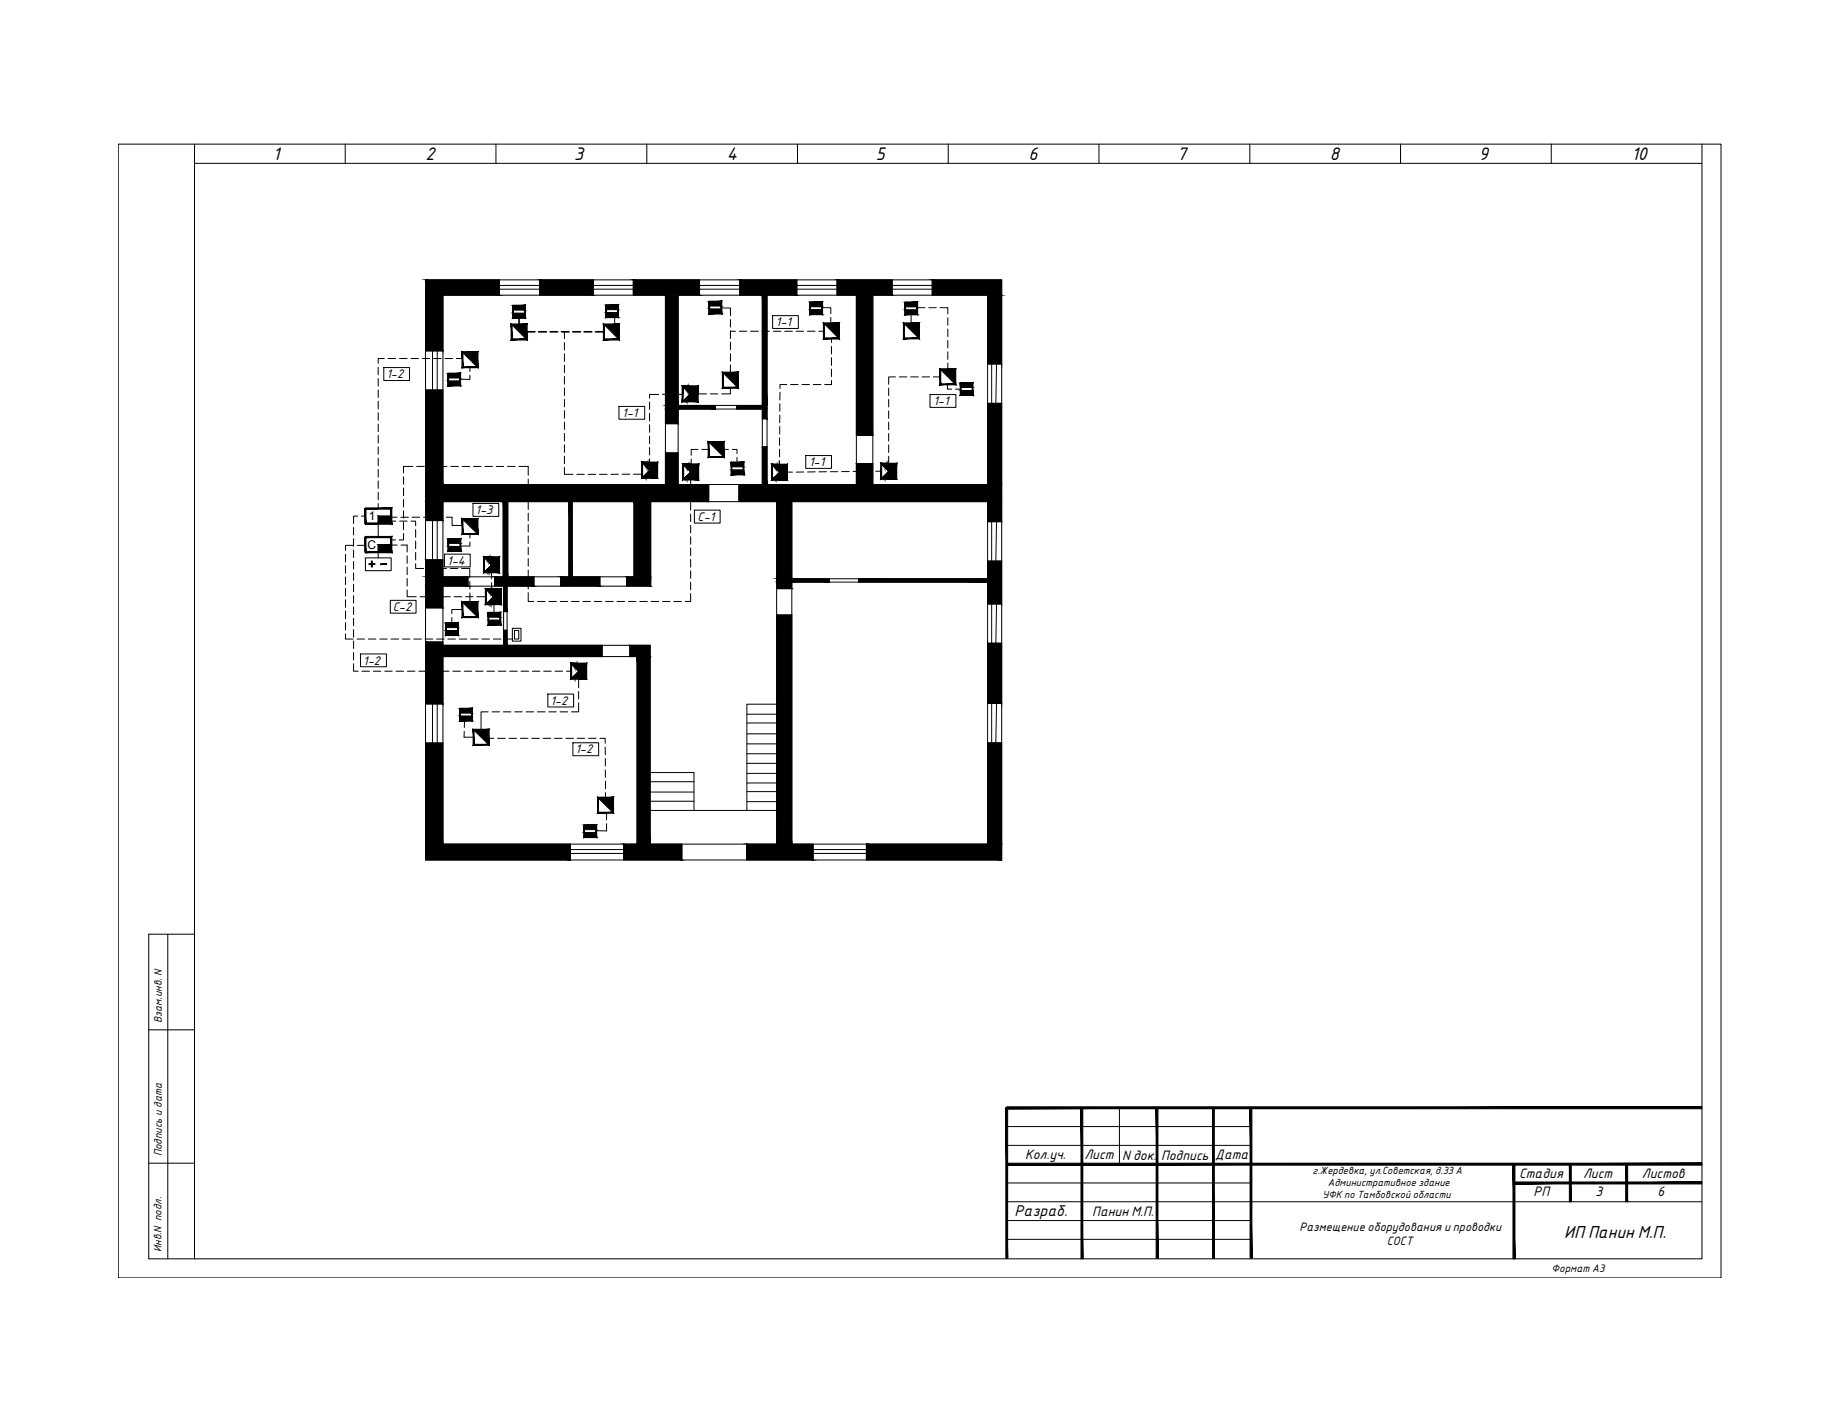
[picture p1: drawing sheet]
<svg xmlns="http://www.w3.org/2000/svg" width="279mm" height="216mm" viewBox="0 0 279 216" stroke-linecap="round" stroke-linejoin="round" font-family="sans-serif">
<!-- layer: DESC -->
<g fill="none" stroke="#000" stroke-width=".15">
<path d="M18 21.9h243.8v172.4h-243.8zM29.6 24.8h229.3v166.6h-236.3M29.6 21.9v169.5M52.5 21.9v2.9M75.4 21.9v2.9M98.4 21.9v2.9M121.3 21.9v2.9M144.2 21.9v2.9M167.1 21.9v2.9M190.1 21.9v2.9M213 21.9v2.9M235.9 21.9v2.9"/>
<path d="M258.9 21.9v2.9M57.5 55.8v1.2M57.5 57.6v1.1M57.5 59.3v1.1M58.4 55.9h3.9v2h-3.9zM58.5 54.5h-1v.8M59 54.5h1.2M60.8 54.5h1.1M62.5 54.5h1.1M64.2 54.5h1.2M65.9 54.5h1.2M67.7 54.5h1.1"/>
<path d="M68.2 57.9h1.8v.7h-1.8zM69.4 54.5h.9M71.5 57.1v.6h-1.4M71.5 55.8v.7M78 47.6h1.8v.7h-1.8zM85.8 50.4v1.1M85.8 52.1v1.1M85.8 53.8v1.2M85.8 55.5v1.2M85.8 57.2v1.2M85.8 59v1.1M92.2 47.5h1.8v.7h-1.8z"/>
<path d="M100.2 60h-1.4v.5M100.7 60h1.2M102.5 60h1.3M106.1 59.9h1.4M107.9 47h1.8v.7h-1.8zM108 59.9h1.2M109.7 46.8h1.4v1.2M111.1 58.9v1h-1.3M111.1 50.4h.8M111.1 48.6v1.1M111.1 50.3v1.2M111.1 52v1.2"/>
<path d="M111.1 53.8v1.1M111.1 55.5v1.1M112.5 50.4h1.1M114.2 50.4h1.1M115.9 50.4h1.1M117.5 48h3.9v1.9h-3.9zM117.6 50.4h1.2M118.6 59.7v1.1M119.4 50.4h1.1M119.7 58.5h-1.1v.6M120.2 58.5h1.2M121.1 50.4h1.1"/>
<path d="M122 58.5h1.1M122.8 50.4h1.2M123.2 47.1h1.8v.7h-1.8zM123.7 58.5h1.2M124.5 50.4h.8M125.1 46.8h1.3v.9M126.4 48.3v.9M126.5 57.8v.7h-1.1M126.5 51.5v.6M126.5 52.7v1.1M126.5 54.4v1.1M126.5 56.1v1.2"/>
<path d="M130.3 44.9v28.8M132.8 44.9v28.8M135.2 59v1.2M136.2 57.3h-1v1.1M136.8 57.3h1.1M137.7 47.1h1.8v.7h-1.8zM138.5 57.3h1.2M138.6 47.8v1.4M139.5 46.8h1.2M140.2 57.3h1.2M141.3 46.8h1.1M141.4 60h4v1.9h-4z"/>
<path d="M142 57.3h1M143 46.8h1.2v.9M144.1 58.5v.7h.7M144.2 48.3v1.2M144.2 50v1.2M144.2 51.8v1.1M144.2 53.5v1.1M144.2 55.2v1M145.3 59.2h.7M146.1 59.4h1.8v.7h-1.8zM54.4 78.5h-.6v1.1M55 78.5h.6"/>
<path d="M57.5 79.6h.1M57.5 61v1.2M57.5 62.7v1.2M57.5 64.5v1.1M57.5 66.2v1.2M57.5 67.9v1.2M57.5 69.7v1.1M57.5 71.4v1.1M57.5 73.1v1.2M57.5 74.9v1.1M57.5 76.6v.7M57.5 79.6v2.1"/>
<path d="M59.5 78.5h-2v1.1M59.5 78.6h.9M61 78.6h1.1M61.4 72.5v1.1M61.4 74.2v1.2M61.4 75.9v1.2M61.4 77.7v1.1M61.4 79.4v1.1M62.7 78.6h1.1M62.8 70.9h-1.4v1M63.4 70.9h1.1M64.4 78.6h1.2"/>
<path d="M65.1 70.9h1.1M66.1 78.6h1.2M66.8 70.9h1.2M67.9 78.6h.9v1.3h1.5M68.6 70.9h1.1M70.3 70.9h1.1M71.9 76.5h4v2h-4zM72 70.9h1.2M73.7 70.9h1.2M75.5 70.9h1.1M77.2 70.9h1.2M78.9 70.9h1.4v1.4"/>
<path d="M80.3 72.8v1.2M80.3 74.6v1.1M80.3 76.3v1.2M80.3 78v1.2M80.3 79.7v1.2M85.8 71.1v1h1.4M85.8 60.7v1.2M85.8 62.4v1.2M85.8 64.2v1.1M85.8 65.9v1.1M85.8 67.6v1.2M85.8 69.3v1.2"/>
<path d="M87.7 72.1h1.2M89.5 72.1h1.1M91.2 72.1h1.1M94.1 72.1h-1.2M94.1 61.8h4v1.9h-4zM94.6 72.1h1.2M96.4 72.1h1.3M98.8 61.1v1.2M98.8 62.9v1.1M98.8 64.6v1.1M98.8 66.3v1.2M98.8 68v1.2"/>
<path d="M98.8 69.8v.5M105 72.9v1.2M105 74.7v1.1M105 76.4v1.2M105 78.2v1.1M105 79.9v1.1M105.1 69.8v.9M105.6 77.6h3.9v1.9h-3.9zM106.2 68.3h-1.1v.9M106.7 68.3h1.1M107.8 73.7v2.6M110.1 68.3h.7"/>
<path d="M111.2 71.5h1.9v.6h-1.9zM111.4 68.3h.7v.7M112.1 69.5v.7M112.4 73.7v2.6M118.5 70v.6M118.6 66.6v1.1M118.6 68.3v1.2M118.6 64.8v1.2M118.6 61.4v1.1M118.6 63.1v1.2M119.7 71.8h.8M122.3 71.8h-1.2"/>
<path d="M122.5 69.3h4v1.9h-4zM124 71.7l-1.2 .1M125.7 71.7h-1.1M126.3 71.7h1.1M128 71.7h1.2M129.7 71.7h1.2M130.3 66.2h2.5M130.3 70.5h2.5M132.6 71.7h-1.1M134 71.6l-.8 .1M135.2 60.7v1.2M135.2 62.5v1.1"/>
<path d="M135.2 64.2v1.1M135.2 65.9v1.2M135.2 67.6v1.2M135.2 69.4v1.1M53.8 80.2v1.1M53.8 81.9v1.2M53.8 83.6v1.2M53.8 85.4v1.1M53.8 87.1v1.2M53.8 88.8v1.2M53.8 90.6v1.1M53.8 92.3v1.1"/>
<path d="M53.8 94v1.2M53.8 95.7v1.2M53.8 97.5v1.1M53.8 99.2v1.1M54.8 99.4h4v2h-4zM55.6 84.8h3.9v2h-3.9zM57.5 84h.1M57.5 84v.8M59.4 91.3h3.9v1.9h-3.9zM59.5 82.8h-2v1.2M59.5 82.9h.9M59.5 82.1h.6"/>
<path d="M61 82.9h.9v1M61.4 81.1v1h-.7M61.9 89.7v1h1.4M61.9 84.5v1.1M61.9 86.2v1.2M61.9 88v1.1M63.9 90.7h1.1M65.6 90.7h1.2M67.3 90.7h1.2M67.6 84.3h3.9v1.9h-3.9zM67.8 95.9h1.9v.7h-1.9zM68.2 83.1h1.8v.7h-1.8z"/>
<path d="M68.7 93.9v.6M69.1 90.7h1.1M70.3 92.7h-1.6v.6M70.8 90.7h1.1M71.5 82.4v.6h-1.4M71.5 81.2v.6M72.5 90.7h1.4M74.3 94.3h1.8v.7h-1.8zM75.1 91.9v1.2M76.6 89.1v9M76.6 93h.5M76.6 95.8h.5"/>
<path d="M77.1 89.1v9M77.9 95.5h1.3v2h-1.3zM78.2 95.8h.7v1.4h-.7zM80.3 90.1v1.3h.9M80.3 81.5v1.1M80.3 83.2v1.2M80.3 84.9v1.2M80.3 86.7v1.1M80.3 88.4v1.1M81.8 91.4h1.1M83.5 91.4h1.1M85.2 91.4h1.2"/>
<path d="M86.9 91.4h1.2M88.7 91.4h1.1M90.4 91.4h1.1M92.1 91.4h1.2M93.8 91.4h1.2M95.6 91.4h1.1M97.3 91.4h1.2M99 91.4h1.2M100.7 91.4h1.2M102.5 91.4h1.1M105 90.2v1.2h-.8M105 81.6v1.1"/>
<path d="M105 83.3v1.2M105 85.1v1.1M105 86.8v1.1M105 88.5v1.2M53.8 100.9v1.2h.7M55 102.1h1.2M56.8 102.1h1.1M58.5 102.1h1.2M60.2 102.1h1.2M62 102.1h1.1M63.7 102.1h1.1M65.4 102.1h1.2"/>
<path d="M67.2 102.1h1.1M68.9 102.1h1.1M69.9 108.9h1.9v.7h-1.9zM70.6 102.1h1.1M70.6 111.2v.9h1.4M70.6 109.7v.9M72.3 102.1h1.2M74.1 102.1h1.1M74.2 108.2h-1v2.7M74.3 112.3h.8M74.8 108.2h1.2M75.7 112.3h1.1"/>
<path d="M75.8 102.1h1.1M76.6 108.2h1.1M77.4 112.3h1.2M77.5 102.1h1.2M78.3 108.2h1.1M79.2 112.3h1.1M79.2 102.1h1.2M80 108.2h1.2M80.9 112.3h1.1M81 102.1h1.1M81.7 108.2h1.2M82.6 112.3h1.1"/>
<path d="M82.7 102.1h1.2M83.3 105.5h3.9v2h-3.9zM83.5 108.2h1.1M84.3 112.3h1.2M84.4 102.1h1.2M85.2 108.2h1.2M86.1 112.3h1.1M86.2 102.1h.7M87.1 112.9h4v2h-4zM87.8 112.3h1.1M88 106.9v1.3h-1.1M88 103.2v1.4"/>
<path d="M88 105.1v1.2M89.5 112.3h1.2M91.2 112.3h.8v.7M92 113.6l.1 1.2M92.1 115.3v1.2M92.1 117.1v1.1M92.1 118.8v1.1M88.9 126.6h1.8v.7h-1.8zM92.1 120.5v.8M92.3 125.2v1.1h-1.6M92.3 123.6v1.1M22.6 156.6h7"/>
<path d="M25.5 142v49.4M29.6 142h-7v49.4M22.6 176.9h7M153.1 171.3h37.2M153.1 174.1h37.2M153.1 179.9h37.2M170.3 168.4v8.6M153.1 182.7h105.7M153.1 188.4h37.2M153.1 185.6h37.2"/>
</g>
<g fill="#000" stroke="#000" stroke-width=".15">
<path d="M70.4 53.6h2.2v2.2zM77.9 49.4h2.1v2.1zM91.9 49.4h2.2v2.1zM110 56.7h2.2v2.2zM125.4 49.2h2.1v2.2zM137.6 49.2h2.1v2.2zM143.1 56.2h2.1v2.2zM70.4 79h2.2v2.1zM107.9 67.3h2.1v2.1zM70.4 91.6h2.2v2.2zM72.1 111h2.1l.1 2.2zM91 121.4h2.2v2.1z"/>
<path d="M64.7 44.9l2.7 8.4v-8.4zM64.7 44.9l2.7 8.4h-2.7z"/>
<path d="M64.7 59.3l2.7 14.4v-14.4zM64.7 59.3l2.7 14.4h-2.7z"/>
<path d="M68.2 56.7v.2l1.9-.2zM68.2 56.9l1.9-.2-.2 .2zM70.1 56.7l-.2 .2 .2 1.8zM69.9 56.9l.2 1.8-.2-.1zM68.1 58.7h2l-.2-.1zM68.1 58.7l.1-.1h1.7zM68.1 56.8v1.9l.1-.1zM68.1 56.8h.1v1.8z"/>
<path d="M68.2 56.8l1.8 .7v-.7zM68.2 56.8l1.8 .7h-1.8z"/>
<path d="M68.2 57.9l1.8 .7v-.7zM68.2 57.9l1.8 .7h-1.8z"/>
<path d="M70.3 53.5l.1 .1 2.3-.1zM70.4 53.6l2.3-.1-.1 .1zM72.7 53.5l-.1 .1 .1 2.3zM72.6 53.6l.1 2.3-.1-.1zM70.3 55.9h2.4l-.1-.1zM70.3 55.9l.1-.1h2.2zM70.3 53.5v2.4l.1-.1zM70.3 53.5l.1 .1v2.2z"/>
<path d="M64.7 42.6l11.3 2.3v-2.3zM64.7 42.6l11.3 2.3h-11.3z"/>
<path d="M77.7 49.3l.2 .1 2.3-.1zM77.9 49.4l2.3-.1-.2 .1zM80.2 49.3l-.2 .1 .2 2.3zM80 49.4l.2 2.3-.2-.2zM77.7 51.7h2.5l-.2-.2zM77.9 51.5h2.1l-2.3 .2zM77.7 49.3v2.4l.2-.2zM77.7 49.3l.2 .1v2.1z"/>
<path d="M78 46.4v.1l1.9-.1zM78 46.5l1.9-.1-.1 .1zM79.9 46.4l-.1 .1 .1 1.9zM79.8 46.5l.1 1.9-.1-.2zM77.9 48.4h2l-.1-.2zM77.9 48.4l.2-.2h1.7zM77.9 46.5v1.9l.2-.2zM77.9 46.5h.2v1.7z"/>
<path d="M78 46.5l1.8 .6v-.6zM78 46.5l1.8 .6h-1.8z"/>
<path d="M78 47.6l1.8 .7v-.7zM78 47.6l1.8 .7h-1.8z"/>
<path d="M82.1 42.6l8.1 2.3v-2.3zM82.1 42.6l8.1 2.3h-8.1z"/>
<path d="M91.8 49.3l.1 .1 2.3-.1zM91.9 49.4l2.3-.1-.1 .1zM94.2 49.3l-.1 .1 .1 2.3zM94.1 49.4l.1 2.3-.1-.2zM91.8 51.7h2.4l-.1-.2zM91.9 51.5h2.2l-2.3 .2zM91.8 49.3v2.4l.1-.2zM91.8 49.3l.1 .1v2.1z"/>
<path d="M92.2 46.3v.2l1.9-.2zM92.2 46.5l1.9-.2-.1 .2zM94.1 46.3l-.1 .2 .1 1.8zM94 46.5l.1 1.8-.1-.1zM92.1 48.3h2l-.1-.1zM92.1 48.3l.2-.1h1.7zM92.1 46.4v1.9l.2-.1zM92.1 46.4h.2v1.8z"/>
<path d="M92.2 46.4l1.8 .7v-.7zM92.2 46.4l1.8 .7h-1.8z"/>
<path d="M92.2 47.5l1.8 .7v-.7zM92.2 47.5l1.8 .7h-1.8z"/>
<path d="M101.2 44.9l1.9 16.7v-16.7zM101.2 44.9l1.9 16.7h-1.9z"/>
<path d="M104.1 58.8h.2l-.2 .2zM104.3 58.8l-.2 .2h.2z"/>
<path d="M104.3 58.8h.1l-.1 .3zM104.4 58.8l-.1 .3h.1z"/>
<path d="M104.4 58.8h.2l-.2 .5zM104.6 58.8l-.2 .5h.2z"/>
<path d="M104.6 58.8h.1l-.1 .6zM104.7 58.8l-.1 .6h.1z"/>
<path d="M104.7 58.8h.2l-.2 .7zM104.9 58.8l-.2 .7h.2z"/>
<path d="M104.9 58.8h.1l-.1 .9zM105 58.8l-.1 .9h.1z"/>
<path d="M105 58.8h.1l-.1 2.2zM105.1 58.8l-.1 2.2h.1z"/>
<path d="M105 59.8l.1 .2-1.2 1zM103.9 61l.1 .1 1.1-1.1z"/>
<path d="M105.1 58.8h.2l-.2 2.2zM105.3 58.8l-.2 2.2h.2z"/>
<path d="M104 58.7l1.1 1.1-.1 .1zM103.9 58.8l1.1 1.1-1-1.2z"/>
<path d="M105.3 58.8h.1l-.1 2.2zM105.4 58.8l-.1 2.2h.1z"/>
<path d="M105.4 58.8h.2l-.2 2.2zM105.6 58.8l-.2 2.2h.2z"/>
<path d="M105.6 58.8h.1l-.1 2.2zM105.7 58.8l-.1 2.2h.1z"/>
<path d="M105.7 58.8h.2l-.2 2.2zM105.9 58.8l-.2 2.2h.2z"/>
<path d="M105.9 58.8h.1l-.1 2.2zM106 58.8l-.1 2.2h.1z"/>
<path d="M96.3 42.6l10.1 2.3v-2.3zM96.3 42.6l10.1 2.3h-10.1z"/>
<path d="M107.9 45.8v.1l1.9-.1zM107.9 45.9l1.9-.1-.1 .1zM109.8 45.8l-.1 .1 .1 1.8zM109.7 45.9l.1 1.8-.1-.1zM107.8 47.7h2l-.1-.1zM107.9 47.6h1.8l-1.9 .1zM107.8 45.9v1.8l.1-.1zM107.8 45.9h.1v1.7z"/>
<path d="M107.9 45.9l1.8 .6v-.6zM107.9 45.9l1.8 .6h-1.8z"/>
<path d="M107.9 47l1.8 .7v-.7zM107.9 47l1.8 .7h-1.8z"/>
<path d="M109.9 56.6l.1 .1 2.3-.1zM110 56.7l2.3-.1-.1 .1zM112.3 56.6l-.1 .1 .1 2.3zM112.2 56.7l.1 2.3-.1-.1zM109.9 59h2.4l-.1-.1zM109.9 59l.1-.1h2.2zM109.9 56.6v2.4l.1-.1zM109.9 56.6l.1 .1v2.2z"/>
<path d="M115.9 44.9l.8 16.7v-16.7zM115.9 44.9l.8 16.7h-.8z"/>
<path d="M112.5 42.6l8.7 2.3v-2.3zM112.5 42.6l8.7 2.3h-8.7z"/>
<path d="M123.2 45.9v.1l1.9-.1zM123.2 46l1.9-.1-.1 .1zM125 46l.1 1.8v-1.9zM125 46l.1 1.8-.1-.1zM123.2 47.8h1.9l-.1-.1zM123.3 47.7h1.7l-1.8 .1zM123.2 46v1.8l.1-.1zM123.2 46h.1v1.7z"/>
<path d="M123.2 46l1.8 .6v-.6zM123.2 46l1.8 .6h-1.8z"/>
<path d="M123.2 47.1l1.8 .7v-.7zM123.2 47.1l1.8 .7h-1.8z"/>
<path d="M125.2 49.1l.2 .2 2.3-.2zM125.4 49.3l2.3-.2-.2 .2zM127.7 49.1l-.2 .2 .2 2.2zM127.5 49.3l.2 2.2-.2-.1zM125.2 51.5h2.5l-.2-.1zM125.4 51.4h2.1l-2.3 .1zM125.2 49.1v2.4l.2-.1zM125.2 49.1l.2 .2v2.1z"/>
<path d="M130.3 44.9l2.5 21.3v-21.3zM130.3 44.9l2.5 21.3h-2.5z"/>
<path d="M127.3 42.6l8.4 2.3v-2.3zM127.3 42.6l8.4 2.3h-8.4z"/>
<path d="M137.4 49.1l.2 .1 2.2-.1zM137.6 49.2l2.2-.1-.1 .1zM139.8 49.1l-.1 .1 .1 2.3zM139.7 49.2l.1 2.3-.1-.1zM137.4 51.5h2.4l-.1-.1zM137.4 51.5l.2-.1h2.1zM137.4 49.1v2.4l.2-.1zM137.4 49.1l.2 .1v2.2z"/>
<path d="M137.7 45.9v.1l1.9-.1zM137.7 46l1.9-.1-.2 .1zM139.6 45.9l-.2 .1 .2 1.9zM139.4 46l.2 1.9-.2-.2zM137.6 47.9h2l-.2-.2zM137.6 47.9l.1-.2h1.7zM137.6 46v1.9l.1-.2zM137.6 46h.1v1.7z"/>
<path d="M137.7 46l1.8 .7v-.7zM137.7 46l1.8 .7h-1.8z"/>
<path d="M137.7 47.1l1.8 .7v-.7zM137.7 47.1l1.8 .7h-1.8z"/>
<path d="M142.9 56.1l.2 .1 2.3-.1zM143.1 56.2l2.3-.1-.2 .1zM145.4 56.1l-.2 .1 .2 2.3zM145.2 56.2l.2 2.3-.2-.1zM142.9 58.5h2.5l-.2-.1zM143.1 58.4h2.1l-2.3 .1zM142.9 56.1v2.4l.2-.1zM142.9 56.1l.2 .1v2.2z"/>
<path d="M146.1 58.2v.1l1.9-.1zM146.1 58.3l1.9-.1-.1 .1zM147.9 58.3l.1 1.8v-1.9zM147.9 58.3l.1 1.8-.1-.1zM146 60.1h2l-.1-.1zM146 60.1l.2-.1h1.7zM146 58.2v1.9l.2-.1zM146 58.2h.2v1.8z"/>
<path d="M146.1 58.2l1.8 .7v-.7zM146.1 58.2l1.8 .7h-1.8z"/>
<path d="M146.1 59.4l1.8 .7v-.7zM146.1 59.4l1.8 .7h-1.8z"/>
<path d="M141.8 42.6l10.6 2.3v-2.3zM141.8 42.6l10.6 2.3h-10.6z"/>
<path d="M150.2 44.9l2.2 10.4v-10.4zM150.2 44.9l2.2 10.4h-2.2z"/>
<path d="M55.6 77.2v.2l4-.2zM55.6 77.4l4-.2-.2 .2zM59.4 77.4l.2 2.3v-2.5zM59.4 77.4l.2 2.3-.2-.2zM55.6 79.7h4l-.2-.2zM55.6 79.5h3.8l-3.8 .2z"/>
<path d="M55.5 77.3l.2 2.3v-2.3zM55.5 77.3l.2 2.3h-.2z"/>
<path d="M57.5 78.5l2 1.1v-1.1zM57.5 78.5l2 1.1h-2z"/>
<path d="M64.7 76.3l2.7 2.8v-2.8zM64.7 76.3l2.7 2.8h-2.7z"/>
<path d="M70.3 78.8l.1 .2 2.3-.2zM70.4 79l2.3-.2-.1 .2zM72.7 78.8l-.1 .2 .1 2.3zM72.6 79l.1 2.3-.1-.2zM70.3 81.3h2.4l-.1-.2zM70.3 81.3l.1-.2h2.2zM70.3 78.8v2.5l.1-.2zM70.3 78.8l.1 .2v2.1z"/>
<path d="M76.5 76.3l.7 11.4v-11.4zM76.5 76.3l.7 11.4h-.7z"/>
<path d="M86.5 76.3l.5 11.4v-11.4zM86.5 76.3l.5 11.4h-.5z"/>
<path d="M98 70.4h.1l-.1 .2zM98.1 70.4l-.1 .2h.1z"/>
<path d="M98.1 72.4v.2h-.1zM98 72.4v.2l.1-.2z"/>
<path d="M98.1 70.4h.2l-.2 .3zM98.3 70.4l-.2 .3h.2z"/>
<path d="M98.2 70.4h.2l-.2 .5zM98.4 70.4l-.2 .5h.2z"/>
<path d="M98.3 72.3v.3h-.2zM98.1 72.3v.3l.2-.3z"/>
<path d="M98.4 70.4h.1l-.1 .6zM98.5 70.4l-.1 .6h.1z"/>
<path d="M98.4 72.1v.5h-.2zM98.2 72.1v.5l.2-.5z"/>
<path d="M98.5 70.4h.2l-.2 .7zM98.7 70.4l-.2 .7h.2z"/>
<path d="M98.5 72v.6h-.1zM98.4 72v.6l.1-.6z"/>
<path d="M98.7 71.8v.8h-.2zM98.5 71.8v.8l.2-.8z"/>
<path d="M98.7 70.4h.1l-.1 .9zM98.8 70.4l-.1 .9h.1z"/>
<path d="M98.8 70.4h.2l-.2 2.2zM99 70.4l-.2 2.2h.2z"/>
<path d="M98.8 71.7v.9h-.1zM98.7 71.7v.9l.1-.9z"/>
<path d="M98.8 71.4l.1 .2-1.1 .9zM97.8 72.5l.1 .2 1-1.1z"/>
<path d="M98.9 70.4h.2l-.1 2.2zM99.1 70.4l-.1 2.2h.1z"/>
<path d="M97.9 70.3l1 1.1-.1 .1zM97.9 70.3l-.1 .1 1 1.1z"/>
<path d="M96.4 76.3l2.6 11.4v-11.4zM96.4 76.3l2.6 11.4h-2.6z"/>
<path d="M99.1 70.4h.2l-.2 2.2zM99.3 70.4l-.2 2.2h.2z"/>
<path d="M99.3 70.4h.1l-.1 2.2zM99.4 70.4l-.1 2.2h.1z"/>
<path d="M99.4 70.4h.2l-.2 2.2zM99.6 70.4l-.2 2.2h.2z"/>
<path d="M99.6 70.4h.1l-.1 2.2zM99.7 70.4l-.1 2.2h.1z"/>
<path d="M99.7 70.4h.2l-.2 2.2zM99.9 70.4l-.2 2.2h.2z"/>
<path d="M100 70.3v2.4l-.1-.2zM100 70.3l-.1 .1v2.1zM97.6 70.3h2.4l-.1 .1zM97.6 70.3l.1 .1h2.2zM97.6 70.3l.1 .1-.1 2.3zM97.7 70.4l-.1 2.3 .1-.2zM97.7 72.5l2.3 .2h-2.4zM97.7 72.5l2.3 .2-.1-.2z"/>
<path d="M101.2 61.6l1.9 .6v-.6zM101.2 61.6l1.9 .6h-1.9z"/>
<path d="M101.2 62.2l1.9 2.2v-2.2zM101.2 62.2l1.9 2.2h-1.9z"/>
<path d="M101.2 68.9l1.9 4.8v-4.8zM101.2 68.9l1.9 4.8h-1.9z"/>
<path d="M104.2 70.7h.2l-.2 .1zM104.4 70.7l-.2 .1h.2z"/>
<path d="M104.3 60.8v.2h-.2zM104.1 60.8v.2l.2-.2z"/>
<path d="M104.3 70.7h.2l-.2 .3zM104.5 70.7l-.2 .3h.2z"/>
<path d="M104.4 72.7v.1h-.2zM104.2 72.7v.1l.2-.1z"/>
<path d="M104.4 60.7v.3h-.1zM104.3 60.7v.3l.1-.3z"/>
<path d="M104.5 72.5v.3h-.2zM104.3 72.5v.3l.2-.3z"/>
<path d="M104.5 70.7h.1l-.1 .4zM104.6 70.7l-.1 .4h.1z"/>
<path d="M104.6 60.5v.5h-.2zM104.4 60.5v.5l.2-.5z"/>
<path d="M104.6 70.7h.2l-.2 .6zM104.8 70.7l-.2 .6h.2z"/>
<path d="M104.6 72.4v.5h-.1zM104.5 72.4v.5l.1-.5z"/>
<path d="M104.7 60.4v.6h-.1zM104.6 60.4v.6l.1-.6z"/>
<path d="M104.8 70.7h.1l-.1 .7zM104.9 70.7l-.1 .7h.1z"/>
<path d="M104.8 72.2v.6h-.2zM104.6 72.2v.6l.2-.6z"/>
<path d="M104.9 60.2v.8h-.2zM104.7 60.2v.8l.2-.8z"/>
<path d="M104.9 70.7h.2l-.2 .9zM105.1 70.7l-.2 .9h.2z"/>
<path d="M104.9 72.1v.7h-.1zM104.8 72.1v.7l.1-.7z"/>
<path d="M105 60.1v.9h-.1zM104.9 60.1v.9l.1-.9z"/>
<path d="M105 70.7h.2l-.2 2.1zM105.2 70.7l-.2 2.1h.2z"/>
<path d="M105.1 72v.8h-.2zM104.9 72v.8l.2-.8z"/>
<path d="M105.1 71.7l.1 .1-1.2 1zM104 72.8l.1 .1 1.1-1.1z"/>
<path d="M105.2 70.7h.1l-.1 2.1zM105.3 70.7l-.1 2.1h.1z"/>
<path d="M104.1 70.6l1.1 1.1-.1 .1zM104.1 70.6l-.1 .1 1.1 1.1z"/>
<path d="M105.3 70.7h.2l-.2 2.1zM105.5 70.7l-.2 2.1h.2z"/>
<path d="M105.5 70.7h.2l-.2 2.1zM105.7 70.7l-.2 2.1h.2z"/>
<path d="M105.6 70.7h.2l-.2 2.1zM105.8 70.7l-.2 2.1h.2z"/>
<path d="M105.8 70.7h.2l-.2 2.1zM106 70.7l-.2 2.1h.2z"/>
<path d="M106 70.7h.1l-.1 2.1zM106.1 70.7l-.1 2.1h.1z"/>
<path d="M106.2 58.7v2.4l-.2-.2zM106.2 58.7l-.2 .1v2.1zM103.8 58.7h2.4l-.2 .1zM103.8 58.7l.1 .1h2.1zM103.8 58.7l.1 .1-.1 2.3zM103.9 58.8l-.1 2.3 .1-.2zM103.9 60.9l2.3 .2h-2.4zM103.9 60.9l2.3 .2-.2-.2z"/>
<path d="M106.3 70.5v2.5l-.2-.2zM106.1 70.7v2.1l.2-2.3zM103.8 70.5h2.5l-.2 .2zM103.8 70.5l.2 .2h2.1zM103.8 70.5l.2 .2-.2 2.3zM104 70.7l-.2 2.3 .2-.2zM103.8 73l.2-.2 2.3 .2zM104 72.8l2.3 .2-.2-.2z"/>
<path d="M107.7 67.1l.2 .2 2.2-.2zM107.9 67.3l2.2-.2-.1 .2zM110.1 67.1l-.1 .2 .1 2.3zM110 67.3l.1 2.3-.1-.2zM107.7 69.6h2.4l-.1-.2zM107.7 69.6l.2-.2h2.1zM107.7 67.1v2.5l.2-.2zM107.7 67.1l.2 .2v2.1z"/>
<path d="M64.7 73.7l43.1 2.6v-2.6zM64.7 73.7l43.1 2.6h-43.1z"/>
<path d="M103.1 61.6l5.7 .6v-.6zM103.1 61.6l5.7 .6h-5.7z"/>
<path d="M111.2 70.3v.1l1.9-.1zM111.2 70.4l1.9-.1-.1 .1zM113 70.4l.1 1.8v-1.9zM113 70.4l.1 1.8-.1-.1zM111.2 72.2h1.9l-.1-.1zM111.3 72.1h1.7l-1.8 .1zM111.2 70.3v1.9l.1-.1zM111.2 70.3h.1v1.8z"/>
<path d="M111.2 70.3l1.9 .7v-.7zM111.2 70.3l1.9 .7h-1.9z"/>
<path d="M111.2 71.5l1.9 .6v-.6zM111.2 71.5l1.9 .6h-1.9z"/>
<path d="M112 61.6l4.7 .6v-.6zM112 61.6l4.7 .6h-4.7z"/>
<path d="M115.9 62.2l.8 1.5v-1.5zM115.9 62.2l.8 1.5h-.8z"/>
<path d="M115.9 67.9l.8 5.8v-5.8zM115.9 67.9l.8 5.8h-.8z"/>
<path d="M117.7 70.7h.2l-.2 .2zM117.9 70.7l-.2 .2h.2z"/>
<path d="M117.9 72.7v.2h-.2zM117.7 72.7v.2l.2-.2z"/>
<path d="M117.9 70.7h.1l-.1 .3zM118 70.7l-.1 .3h.1z"/>
<path d="M118 70.7h.1l-.1 .5zM118.1 70.7l-.1 .5h.1z"/>
<path d="M118 72.6v.3h-.1zM117.9 72.6v.3l.1-.3z"/>
<path d="M118.1 72.4v.5h-.1zM118 72.4v.5l.1-.5z"/>
<path d="M118.1 70.7h.2l-.2 .6zM118.3 70.7l-.2 .6h.2z"/>
<path d="M118.3 70.7h.1l-.1 .8zM118.4 70.7l-.1 .8h.1z"/>
<path d="M118.3 72.3v.6h-.2zM118.1 72.3v.6l.2-.6z"/>
<path d="M118.4 70.7h.2l-.2 .9zM118.6 70.7l-.2 .9h.2z"/>
<path d="M118.4 72.1v.8h-.1zM118.3 72.1v.8l.1-.8z"/>
<path d="M118.6 70.7h.1l-.1 2.2zM118.7 70.7l-.1 2.2h.1z"/>
<path d="M118.6 72v.9h-.2zM118.4 72v.9l.2-.9z"/>
<path d="M118.6 71.8l.1 .1-1.2 1zM117.5 72.9l.1 .1 1.1-1.1z"/>
<path d="M118.7 70.7h.1l-.1 2.2zM118.8 70.7l-.1 2.2h.1z"/>
<path d="M117.6 70.6l1.1 1.1-.1 .1zM117.5 70.7l1.1 1.1-1-1.2z"/>
<path d="M118.8 70.7h.2l-.2 2.2zM119 70.7l-.2 2.2h.2z"/>
<path d="M119 70.7h.2l-.2 2.2zM119.2 70.7l-.2 2.2h.2z"/>
<path d="M119.1 70.7h.2l-.1 2.2zM119.3 70.7l-.1 2.2h.1z"/>
<path d="M119.3 70.7h.2l-.2 2.2zM119.5 70.7l-.2 2.2h.2z"/>
<path d="M119.5 70.7h.1l-.1 2.2zM119.6 70.7l-.1 2.2h.1z"/>
<path d="M119.8 70.6v2.4l-.2-.1zM119.8 70.6l-.2 .1v2.2zM117.3 70.6h2.5l-.2 .1zM117.3 70.6l.2 .1h2.1zM117.3 70.6l.2 .1-.2 2.3zM117.5 70.7l-.2 2.3 .2-.1zM117.3 73l.2-.1 2.3 .1zM117.5 72.9l2.3 .1-.2-.1z"/>
<path d="M118.1 76.3l2.3 11.7v-11.7zM118.1 76.3l2.3 11.7h-2.3z"/>
<path d="M130.3 70.5l2.5 3.2v-3.2zM130.3 70.5l2.5 3.2h-2.5z"/>
<path d="M134.3 70.6h.2l-.2 .1zM134.5 70.6l-.2 .1h.2z"/>
<path d="M134.5 72.6v.1h-.2zM134.3 72.6v.1l.2-.1z"/>
<path d="M134.5 70.6h.1l-.1 .3zM134.6 70.6l-.1 .3h.1z"/>
<path d="M134.6 70.6h.2l-.2 .4zM134.8 70.6l-.2 .4h.2z"/>
<path d="M134.6 72.4v.3h-.1zM134.5 72.4v.3l.1-.3z"/>
<path d="M134.8 72.3v.4h-.2zM134.6 72.3v.4l.2-.4z"/>
<path d="M134.8 70.5h.1l-.1 .6zM134.9 70.5l-.1 .6h.1z"/>
<path d="M134.9 70.6h.1l-.1 .7zM135 70.6l-.1 .7h.2z"/>
<path d="M134.9 72.1v.6h-.1zM134.8 72.1v.6l.1-.6z"/>
<path d="M135 70.6h.2l-.2 .8zM135.2 70.6l-.2 .8h.2z"/>
<path d="M135.1 72v.7h-.2zM134.9 72v.7l.2-.7z"/>
<path d="M135.2 70.6h.1l-.1 2.1zM135.3 70.6l-.1 2.1h.1z"/>
<path d="M135.2 71.8v.9h-.1zM135.1 71.8v.9l.1-.9z"/>
<path d="M135.2 71.6l.1 .1-1.2 1zM134.1 72.7l.1 .1 1.1-1.1z"/>
<path d="M135.3 70.6h.2l-.2 2.1zM135.5 70.6l-.2 2.1h.2z"/>
<path d="M134.2 70.5l1.1 1.1-.1 .1zM134.1 70.6l1.1 1.1-1-1.2z"/>
<path d="M135.5 70.6h.1l-.1 2.1zM135.6 70.6l-.1 2.1h.1z"/>
<path d="M135.6 70.6l.2-.1-.2 2.2zM135.8 70.5l-.2 2.2h.2z"/>
<path d="M135.8 70.6l.1-.1-.1 2.2zM135.9 70.5l-.1 2.2h.1z"/>
<path d="M135.9 70.5h.2l-.2 2.2zM136.1 70.5l-.2 2.2h.2z"/>
<path d="M136.1 70.5h.1l-.1 2.2zM136.2 70.5l-.1 2.2h.1z"/>
<path d="M136.4 70.4v2.5l-.2-.2zM136.4 70.4l-.2 .2v2.1zM134 70.4h2.4l-.2 .2zM134 70.4l.1 .2h2.1zM134 70.4l.1 .2-.1 2.3zM134.1 70.6l-.1 2.3 .1-.2zM134 72.9l.1-.2 2.3 .2zM134.1 72.7l2.3 .2-.2-.2z"/>
<path d="M150.2 61.3l2.2 12.4v-12.4zM150.2 61.3l2.2 12.4h-2.2z"/>
<path d="M112.4 73.7l40 2.6v-2.6zM112.4 73.7l40 2.6h-40z"/>
<path d="M150.2 76.3l2.2 3v-3zM150.2 76.3l2.2 3h-2.2z"/>
<path d="M55.6 81.6v.2l4-.2zM55.6 81.8l4-.2-.2 .2zM59.4 81.8l.2 2.2v-2.4zM59.4 81.8l.2 2.2-.2-.2zM55.6 84h4l-.2-.2zM55.6 83.8h3.8l-3.8 .2z"/>
<path d="M55.5 81.7l.2 2.3v-2.3zM55.5 81.7l.2 2.3h-.2z"/>
<path d="M56.1 85.7v.1l.9-.1zM56.1 85.8l.9-.1v.1z"/>
<path d="M56.5 85.3l.1 .9v-.9zM56.5 85.3l.1 .9h-.1z"/>
<path d="M57.9 85.7v.1l.9-.1zM57.9 85.8l.9-.1v.1z"/>
<path d="M57.5 82.8l2 1.2v-1.2zM57.5 82.8l2 1.2h-2z"/>
<path d="M64.7 85.1l2.7 2.6v-2.6zM64.7 85.1l2.7 2.6h-2.7z"/>
<path d="M64.7 89.1l2.7 3.3v-3.3zM64.7 89.1l2.7 3.3h-2.7z"/>
<path d="M64.7 97.6l2.7 .5v-.5zM64.7 97.6l2.7 .5h-2.7z"/>
<path d="M64.7 99.8l2.7 7.2v-7.2zM64.7 99.8l2.7 7.2h-2.7z"/>
<path d="M67.8 94.7v.1l1.9-.1zM67.8 94.8l1.9-.1-.1 .1zM69.7 94.7l-.1 .1 .1 1.8zM69.6 94.8l.1 1.8-.1-.1zM67.7 96.6h2l-.1-.1zM67.7 96.6l.2-.1h1.7zM67.7 94.7v1.9l.2-.1zM67.7 94.7h.2v1.8z"/>
<path d="M68.2 81.9v.1l1.9-.1zM68.2 82l1.9-.1-.1 .1zM70 82l.1 1.8v-1.9zM70 82l.1 1.8-.1-.1zM68.1 83.8h2l-.1-.1zM68.3 83.7h1.7l-1.9 .1zM68.1 81.9v1.9l.2-.1zM68.1 81.9h.2v1.8z"/>
<path d="M67.8 94.7l1.9 .7v-.7zM67.8 94.7l1.9 .7h-1.9z"/>
<path d="M67.8 95.9l1.9 .7v-.7zM67.8 95.9l1.9 .7h-1.9z"/>
<path d="M68.2 81.9l1.8 .7v-.7zM68.2 81.9l1.8 .7h-1.8z"/>
<path d="M68.2 83.1l1.8 .7v-.7zM68.2 83.1l1.8 .7h-1.8z"/>
<path d="M70.3 91.5l.1 .1 2.3-.1zM70.4 91.6l2.3-.1-.1 .1zM72.7 91.5l-.1 .1 .1 2.3zM72.6 91.6l.1 2.3-.1-.1zM70.3 93.9h2.4l-.1-.1zM70.3 93.9l.1-.1h2.2zM70.3 91.5v2.4l.1-.1zM70.3 91.5l.1 .1v2.2z"/>
<path d="M64.7 87.7l6.5 1.4v-1.4zM64.7 87.7l6.5 1.4h-6.5z"/>
<path d="M73.9 84.8h.2l-.2 .1zM74.1 84.8l-.2 .1h.2z"/>
<path d="M74.1 84.8h.1l-.1 .3zM74.2 84.8l-.1 .3h.1z"/>
<path d="M74.1 86.8v.2h-.2zM73.9 86.8v.2l.2-.2z"/>
<path d="M74.2 84.8h.2l-.2 .4zM74.4 84.8l-.2 .4h.2z"/>
<path d="M74.2 89.6h.2l-.2 .2zM74.4 89.6l-.2 .2h.2z"/>
<path d="M74.2 86.6v.4h-.1zM74.1 86.6v.4l.1-.4z"/>
<path d="M74.3 93.1v.1l1.9-.1zM74.3 93.2l1.9-.1-.2 .1zM76.2 93.1l-.2 .1 .2 1.8zM76 93.2l.2 1.8-.2-.1zM74.2 95h2l-.2-.1zM74.2 95l.2-.1h1.6zM74.2 93.2v1.8l.2-.1zM74.2 93.2h.2v1.7z"/>
<path d="M74.4 84.8h.1l-.1 .6zM74.5 84.8l-.1 .6h.1z"/>
<path d="M74.4 89.6h.1l-.1 .3zM74.5 89.6l-.1 .3h.1z"/>
<path d="M74.4 86.5v.5h-.2zM74.2 86.5v.5l.2-.5z"/>
<path d="M74.4 91.6v.2h-.2zM74.2 91.6v.2l.2-.2z"/>
<path d="M74.5 89.6h.1l-.1 .5zM74.6 89.6l-.1 .5h.1z"/>
<path d="M74.5 84.8h.1l-.1 .7zM74.6 84.8l-.1 .7h.1z"/>
<path d="M74.5 91.5v.3h-.1zM74.4 91.5v.3l.1-.3z"/>
<path d="M74.5 86.3v.7h-.1zM74.4 86.3v.7l.1-.7z"/>
<path d="M74.6 89.6h.2l-.2 .6zM74.8 89.6l-.2 .6h.2z"/>
<path d="M74.6 84.8h.2l-.2 .9zM74.8 84.8l-.2 .9h.2z"/>
<path d="M74.6 91.4v.4h-.1zM74.5 91.4v.4l.1-.4z"/>
<path d="M74.7 86.2v.8h-.2zM74.5 86.2v.8l.2-.8z"/>
<path d="M74.8 84.8h.1l-.1 2.1zM74.9 84.8l-.1 2.1h.1z"/>
<path d="M74.8 89.6h.1l-.1 .8zM74.9 89.6l-.1 .8h.1z"/>
<path d="M74.8 86.1v.8h-.2zM74.6 86.1v.8l.2-.8z"/>
<path d="M74.8 85.8l.1 .1-1.2 1zM73.7 86.9l.1 .1 1.1-1.1z"/>
<path d="M74.8 91.2v.6h-.2zM74.6 91.2v.6l.2-.6z"/>
<path d="M73.8 84.7l1.1 1.1-.1 .1zM73.8 84.7l-.1 .1 1.1 1.1z"/>
<path d="M74.9 84.8h.2l-.2 2.1zM75.1 84.8l-.2 2.1h.2z"/>
<path d="M74.9 89.6h.2l-.2 .9zM75.1 89.6l-.2 .9h.2z"/>
<path d="M74.9 91.1v.7h-.1zM74.8 91.1v.7l.1-.7z"/>
<path d="M75 89.6h.2l-.2 2.2zM75.2 89.6l-.2 2.2h.2z"/>
<path d="M75.1 84.8h.1l-.1 2.1zM75.2 84.8l-.1 2.1h.1z"/>
<path d="M75.1 90.9v.9h-.2zM74.9 90.9v.9l.2-.9z"/>
<path d="M75.1 90.7l.1 .1-1.2 1zM74 91.8l.1 .1 1.1-1.1z"/>
<path d="M74.1 89.5l1.1 1.2-.1 .1zM74.1 89.5l-.1 .1 1.1 1.2z"/>
<path d="M75.2 89.6h.1l-.1 2.2zM75.3 89.6l-.1 2.2h.1z"/>
<path d="M75.2 84.8h.2l-.2 2.1zM75.4 84.8l-.2 2.1h.2z"/>
<path d="M75.3 89.6h.2l-.2 2.2zM75.5 89.6l-.2 2.2h.2z"/>
<path d="M75.4 84.8h.1l-.1 2.1zM75.5 84.8l-.1 2.1h.1z"/>
<path d="M75.5 89.6h.1l-.1 2.2zM75.6 89.6l-.1 2.2h.2z"/>
<path d="M75.5 84.8h.2l-.2 2.1zM75.7 84.8l-.2 2.1h.2z"/>
<path d="M75.6 89.6h.2l-.2 2.2zM75.8 89.6l-.2 2.2h.2z"/>
<path d="M75.7 84.8h.1l-.1 2.1zM75.8 84.8l-.1 2.1h.1z"/>
<path d="M75.8 89.6h.2l-.2 2.2zM76 89.6l-.2 2.2h.2z"/>
<path d="M76 89.6h.1l-.1 2.2zM76.1 89.6l-.1 2.2h.1z"/>
<path d="M76 84.7v2.4l-.2-.2zM76 84.7l-.2 .1v2.1zM73.5 84.7h2.5l-.2 .1zM73.5 84.7l.2 .1h2.1zM73.5 84.7l.2 .1-.2 2.3zM73.7 84.8l-.2 2.3 .2-.2zM73.5 87.1l.2-.2 2.3 .2zM73.7 86.9l2.3 .2-.2-.2z"/>
<path d="M74.3 93.2l1.8 .6v-.6zM74.3 93.2l1.8 .6h-1.8z"/>
<path d="M74.3 94.3l1.8 .7v-.7zM74.3 94.3l1.8 .7h-1.8z"/>
<path d="M76.3 89.5v2.4l-.2-.1zM76.3 89.5l-.2 .1v2.2zM73.8 89.5h2.5l-.2 .1zM73.8 89.5l.2 .1h2.1zM73.8 89.5l.2 .1-.2 2.3zM74 89.6l-.2 2.3 .2-.1zM73.8 91.9l.2-.1 2.3 .1zM74 91.8l2.3 .1-.2-.1z"/>
<path d="M76.6 89.1l.5 3.9v-3.9zM76.6 89.1l.5 3.9h-.5z"/>
<path d="M76.6 95.8l.5 2.3v-2.3zM76.6 95.8l.5 2.3h-.5z"/>
<path d="M75.2 87.7l6 1.4v-1.4zM75.2 87.7l6 1.4h-6z"/>
<path d="M85.3 87.7l5.9 1.4v-1.4zM85.3 87.7l5.9 1.4h-5.9z"/>
<path d="M64.7 98.1l26.9 1.7v-1.7zM64.7 98.1l26.9 1.7h-26.9z"/>
<path d="M95.8 98.1l3.1 1.7v-1.7zM95.8 98.1l3.1 1.7h-3.1z"/>
<path d="M96.9 99.8l2 28.5v-28.5zM96.9 99.8l2 28.5h-2z"/>
<path d="M95.3 87.7l3.7 1.4v-1.4zM95.3 87.7l3.7 1.4h-3.7z"/>
<path d="M118.1 88l2.3 .5v-.5zM118.1 88l2.3 .5h-2.3z"/>
<path d="M118.1 88.5l2.3 1v-1zM118.1 88.5l2.3 1h-2.3z"/>
<path d="M118.1 93.5l2.3 34.8v-34.8zM118.1 93.5l2.3 34.8h-2.3z"/>
<path d="M120.4 88l5.7 .5v-.5zM120.4 88l5.7 .5h-5.7z"/>
<path d="M130.6 88l19.6 .5v-.5zM130.6 88l19.6 .5h-19.6z"/>
<path d="M150.2 85.3l2.2 6.5v-6.5zM150.2 85.3l2.2 6.5h-2.2z"/>
<path d="M150.2 97.8l2.2 9.2v-9.2zM150.2 97.8l2.2 9.2h-2.2z"/>
<path d="M64.7 113l2.7 15.3v-15.3zM64.7 113l2.7 15.3h-2.7z"/>
<path d="M69.9 107.7v.1l1.9-.1zM69.9 107.8l1.9-.1-.1 .1zM71.8 107.7l-.1 .1 .1 1.8zM71.7 107.8l.1 1.8-.1-.1zM69.9 109.6h1.9l-.1-.1zM69.9 109.6l.1-.1h1.7zM69.9 107.7v1.9l.1-.1zM69.9 107.7h.1v1.8z"/>
<path d="M69.9 107.7l1.9 .7v-.7zM69.9 107.7l1.9 .7h-1.9z"/>
<path d="M69.9 108.9l1.9 .7v-.7zM69.9 108.9l1.9 .7h-1.9z"/>
<path d="M72 110.9l.1 .1 2.3-.1zM72.1 111l2.3-.1-.2 .1zM74.4 110.9l-.2 .1 .2 2.3zM74.2 111l.2 2.3-.2-.1zM72 113.3h2.4l-.2-.1zM72 113.3l.1-.1h2.1zM72 110.9v2.4l.1-.1zM72 110.9l.1 .1v2.2z"/>
<path d="M87.2 101h.1l-.1 .1zM87.3 101l-.1 .1h.1z"/>
<path d="M87.3 103v.1h-.1zM87.2 103v.1l.1-.1z"/>
<path d="M87.3 101h.2l-.2 .3zM87.5 101l-.2 .3h.2z"/>
<path d="M87.5 101h.1l-.1 .4zM87.6 101l-.1 .4h.1z"/>
<path d="M87.5 102.8v.4h-.2zM87.3 102.8v.4l.2-.4z"/>
<path d="M87.6 102.7v.5h-.1zM87.5 102.7v.5l.1-.5z"/>
<path d="M87.6 101h.1l-.1 .5zM87.7 101l-.1 .5h.1z"/>
<path d="M87.7 101h.2l-.2 .7zM87.9 101l-.2 .7h.2z"/>
<path d="M87.7 102.5v.7h-.1zM87.6 102.5v.7l.1-.7z"/>
<path d="M87.9 101h.1l-.1 .9zM88 101l-.1 .9 .1-.1z"/>
<path d="M87.9 102.4v.8h-.2zM87.7 102.4v.8l.2-.8z"/>
<path d="M88 101h.2l-.2 2.1zM88.2 101l-.2 2.1h.2z"/>
<path d="M88 102.2v.9h-.1zM87.9 102.2v.9l.1-.9z"/>
<path d="M88 102l.2 .1-1.3 1zM86.9 103.1l.2 .1 1.1-1.1z"/>
<path d="M88.2 101h.1l-.1 2.1zM88.3 101l-.1 2.1h.1z"/>
<path d="M87.1 100.9l1.1 1.1-.2 .1zM87.1 100.9l-.2 .1 1.1 1.1z"/>
<path d="M88.3 101h.1l-.1 2.1zM88.4 101l-.1 2.1h.2z"/>
<path d="M88.5 101h.1l-.1 2.1zM88.6 101l-.1 2.1h.1z"/>
<path d="M88.6 101h.2l-.2 2.1zM88.8 101l-.2 2.1h.2z"/>
<path d="M88.8 101h.1l-.1 2.1zM88.9 101l-.1 2.1h.1z"/>
<path d="M88.9 101h.2l-.2 2.1zM89.1 101l-.2 2.1h.2z"/>
<path d="M89.2 100.8v2.5l-.1-.2zM89.2 100.8l-.1 .2v2.1zM86.8 100.8h2.4l-.1 .2zM86.8 100.8l.1 .2h2.2zM86.8 100.8l.1 .2-.1 2.3zM86.9 101l-.1 2.3 .1-.2zM86.8 103.3l.1-.2 2.3 .2zM86.9 103.1l2.3 .2-.1-.2z"/>
<path d="M150.2 113l2.2 15.3v-15.3zM150.2 113l2.2 15.3h-2.2z"/>
<path d="M64.7 128.3l22.1 2.5v-2.5zM64.7 128.3l22.1 2.5h-22.1z"/>
<path d="M88.9 125.4v.1l1.9-.1zM88.9 125.5l1.9-.1-.2 .1zM90.8 125.4l-.2 .1 .2 1.8zM90.6 125.5l.2 1.8-.2-.1zM88.8 127.3h2l-.2-.1zM88.9 127.2h1.7l-1.8 .1zM88.8 125.5v1.8l.1-.1zM88.8 125.5h.1v1.7z"/>
<path d="M88.9 125.5l1.8 .6v-.6zM88.9 125.5l1.8 .6h-1.8z"/>
<path d="M88.9 126.6l1.8 .7v-.7zM88.9 126.6l1.8 .7h-1.8z"/>
<path d="M90.9 121.2l.1 .2 2.3-.2zM91 121.4l2.3-.2-.1 .2zM93.3 121.2l-.1 .2 .1 2.2zM93.2 121.4l.1 2.2-.1-.1zM90.9 123.6h2.4l-.1-.1zM90.9 123.6l.1-.1h2.2zM90.9 121.2v2.4l.1-.1zM90.9 121.2l.1 .2v2.1z"/>
<path d="M94.8 128.3l8.9 2.5v-2.5zM94.8 128.3l8.9 2.5h-8.9z"/>
<path d="M113.6 128.3l10.1 2.5v-2.5zM113.6 128.3l10.1 2.5h-10.1z"/>
<path d="M131.8 128.3l20.6 2.5v-2.5zM131.8 128.3l20.6 2.5h-20.6z"/>
<path d="M153.1 176.9v.3l105.7-.3zM153.1 177.2l105.7-.3v.3z"/>
<path d="M153.1 168.3v.3l105.7-.3zM153.1 168.6l105.7-.3v.3z"/>
<path d="M153 168.4l.3 22.9v-22.9zM153 168.4l.3 22.9h-.3z"/>
<path d="M164.4 168.4l.3 23v-23zM164.4 168.4l.3 23h-.3z"/>
<path d="M175.8 168.4l.3 22.9v-22.9zM175.8 168.4l.3 22.9h-.3z"/>
<path d="M184.4 168.4l.3 22.9v-22.9zM184.4 168.4l.3 22.9h-.3z"/>
<path d="M190.1 168.4l.3 22.9v-22.9zM190.1 168.4l.3 22.9h-.3z"/>
<path d="M230.3 179.7v.3l28.5-.3zM230.3 180l28.5-.3v.3z"/>
<path d="M230.1 177v14.4h.3zM230.1 177h.3v14.4z"/>
<path d="M238.7 177v5.7h.3zM238.7 177h.3v5.7z"/>
<path d="M247.3 177v5.7h.3zM247.3 177h.3v5.7z"/>
</g>
<!-- layer: BLK_12_THHN -->
<g fill="none" stroke="#000" stroke-width=".15">
<path d="M64.7 42.6h87.7v88.2h-87.7zM64.7 59.3h2.7M64.7 53.3h2.7M65.8 53.3v6M66.5 53.3v6M67.4 44.9h33.8v28.8h-33.8zM76 42.6v2.3M76 43.4h6.1M76 44h6.1M82.1 42.6v2.3M90.2 43.4h6.1M90.2 44h6.1"/>
<path d="M90.2 42.6v2.3M93.5 48.3v1.6M96.3 42.6v2.3M103.1 44.9h47.1v28.8h-47.1zM106.4 43.4h6.1M106.4 44h6.1M106.4 42.6v2.3M112.5 42.6v2.3M115.9 44.9v16.7h-12.8M116.7 44.9v28.8M121.2 43.4h6.1M121.2 44h6.1"/>
<path d="M121.2 42.6v2.3M127.3 42.6v2.3M135.7 43.4h6.1M135.7 44h6.1M135.7 42.6v2.3M141.8 42.6v2.3M150.2 55.3h2.2M150.8 55.3v6M151.6 55.3l-.1 6M59.5 79.2h.7M60.8 79.2h1.1M62.5 79.2h.7v.8"/>
<path d="M64.7 79.1h2.7M65.8 79.1v6M66.5 79.1v6M67.4 76.3h29v11.4h-29zM76.5 76.3v11.4M77.2 76.3v11.4M86.5 76.3v11.4M87 76.3v11.4M101.2 64.4h1.9M101.2 68.9h1.9M103.1 62.2h12.8v11.5M108.8 61.6v.6"/>
<path d="M112 61.6v.6M115.9 63.7h.8M115.9 67.9h.8M120.4 76.3h29.8v52h-29.8zM150.2 61.3h2.2M150.2 79.3h2.2M150.8 79.3v6M151.6 79.3l-.1 6M52.5 96.4v.8h1.2M52.5 84.3v1.1M52.5 86v1.2M52.5 87.7v1.2"/>
<path d="M52.5 89.5v1.1M52.5 91.2v1.1M52.5 92.9v1.2M52.5 94.6v1.2M53.8 82.9h-1.3v.8M54.3 97.2h1.1M54.3 82.9h1.3M56 97.2h1.2M57.8 97.2h1.1M59.5 97.2h1.1M61.2 97.2h1.1M62.9 97.2h1.2"/>
<path d="M63.2 85.7v.7h1.2M63.2 80.5v1.2M63.2 82.3v1.1M63.2 84v1.1M64.7 97.2h1.1M64.7 85.1h2.7M64.7 92.4h2.7M64.7 97.6h2.7M65 86.4h1.2M66.4 97.2h1.1M66.8 86.4h1.1M67.4 89.1h31.6v-12.8h19.1v52h-19.2v-30.2h-31.5z"/>
<path d="M67.4 99.8h29.5v28.5h-29.5zM68.1 97.2h1.2M68.5 86.4h1.1M69.8 97.2h1.2M70.2 86.4h1.3v1.4M71.2 87.7v1.4M71.5 88.4v1.2M71.5 90.1v1.4M71.6 97.2h1.1M73.3 97.2h1.2M74.8 87v1M74.8 88.6v1"/>
<path d="M75 97.2h1.2M75.2 87.7v1.4M76.8 97.2h1.1M81.2 87.7v1.4M85.3 87.7v1.4M91.2 87.7v1.4M91.6 98.1v1.7M95.3 87.7v1.4M95.8 98.1v1.7M118.1 89.5h2.3M118.1 93.5h2.3M120.4 88h29.8"/>
<path d="M120.4 88.5h29.8M126.1 88v.5M130.6 88v.5M150.2 85.3h2.2M150.2 91.8h2.2M150.2 97.8h2.2M150.8 91.8v6M151.6 91.8l-.1 6M64.7 113h2.7M64.7 107h2.7M65.8 107v6M66.5 107v6"/>
<path d="M98.9 117.5h6.7v5.7M98.9 118.9h6.7M113.6 108.6h4.5M113.6 109.9h4.5M113.6 111.6h4.5M113.6 113.1h4.5M113.6 114.6h4.5M113.6 116.1h4.5M113.6 117.6h4.5M113.6 119h4.5M118.1 107.1h-4.5v16.1M150.2 113h2.2"/>
<path d="M150.2 107h2.2M150.8 107v6M151.6 107l-.1 6M86.8 129.2h8M86.8 129.8h8M86.8 128.3v2.5M94.8 128.3v2.5M98.9 123.2h19.2M98.9 120.4h6.7M98.9 121.8h6.7M103.7 128.3v2.5M113.6 128.3v2.5"/>
<path d="M113.6 120.4h4.5M113.6 121.9h4.5M123.7 128.3v2.5M123.7 129.2h8.1M123.7 129.8h8.1M131.8 128.3v2.5"/>
</g>
<!-- layer: LINK -->
<path d="M78.9 48.3v1M80.1 50.4h1.3M81.9 50.4h1.2M83.7 50.4h1.1M85.4 50.4h1.1M87.1 50.4h1.2M88.9 50.4h1.1M90.6 50.4h1.2" fill="none" stroke="#000" stroke-width=".25"/>
<g font-size="2.7">
<text x="41.5" y="24.4">1</text>
<text x="64.7" y="24.4">2</text>
<text x="87.3" y="24.3">3</text>
<text x="110.6" y="24.3">4</text>
<text x="133.2" y="24.3">5</text>
<text x="156.4" y="24.3">6</text>
<text x="179.1" y="24.3">7</text>
<text x="202.3" y="24.3">8</text>
<text x="224.9" y="24.3">9</text>
<text x="248.1" y="24.3">10</text>
</g>
<text font-size="2.5" x="237.9" y="188.2">ИП Панин М.П.</text>
<text font-size="2.3" x="154.3" y="184.9">Разраб.</text>
<g font-size="2">
<text x="155.9" y="176.3">Кол.уч.</text>
<text x="164.9" y="176.3">Лист</text>
<text x="170.7" y="176.3">N док.</text>
<text x="176.6" y="176.4">Подпись</text>
<text x="184.8" y="176.3">Дата</text>
<text x="231" y="179.1">Стадия</text>
<text x="240.8" y="179.1">Лист</text>
<text x="249.7" y="179.1">Листов</text>
<text x="166.1" y="184.9">Панин М.П.</text>
<text x="233.2" y="181.8">РП</text>
<text x="242.7" y="181.8">3</text>
<text x="252.1" y="181.8">6</text>
</g>
<g font-size="1.8">
<text x="118" y="49.6">1-1</text>
<text x="58.8" y="57.5">1-2</text>
<text x="94.7" y="63.4">1-1</text>
<text x="142" y="61.6">1-1</text>
<text x="123.1" y="70.9">1-1</text>
<text x="55.9" y="83.4">C</text>
<text x="56.1" y="79.1">1</text>
<text x="72.3" y="78.2">1-3</text>
<text x="106.1" y="79.2">C-1</text>
<text x="68" y="85.9">1-4</text>
<text x="59.7" y="92.9">C-2</text>
<text x="55.3" y="101.1">1-2</text>
<text x="83.7" y="107.2">1-2</text>
<text x="87.5" y="114.6">1-2</text>
<text x="197.6" y="187.1">Размещение оборудования и проводки</text>
<text x="210.9" y="189.3">СОСТ</text>
</g>
<g font-size="1.6">
<text x="24.6" y="155.6" transform="rotate(-90 24.6 155.6)">Взам.инв. N</text>
<text x="24.6" y="175.8" transform="rotate(-90 24.6 175.8)">Подпись и дата</text>
<text x="24.6" y="190.4" transform="rotate(-90 24.6 190.4)">Инв.N подл.</text>
<text x="236" y="193.4">Формат А3</text>
</g>
<g font-size="1.5">
<text x="199.6" y="178.6">г.Жердевка, ул.Советская, д.33 А</text>
<text x="201.1" y="182.2">УФК по Тамбовской области</text>
<text x="201.9" y="180.4">Административное здание</text>
</g>
</svg>
